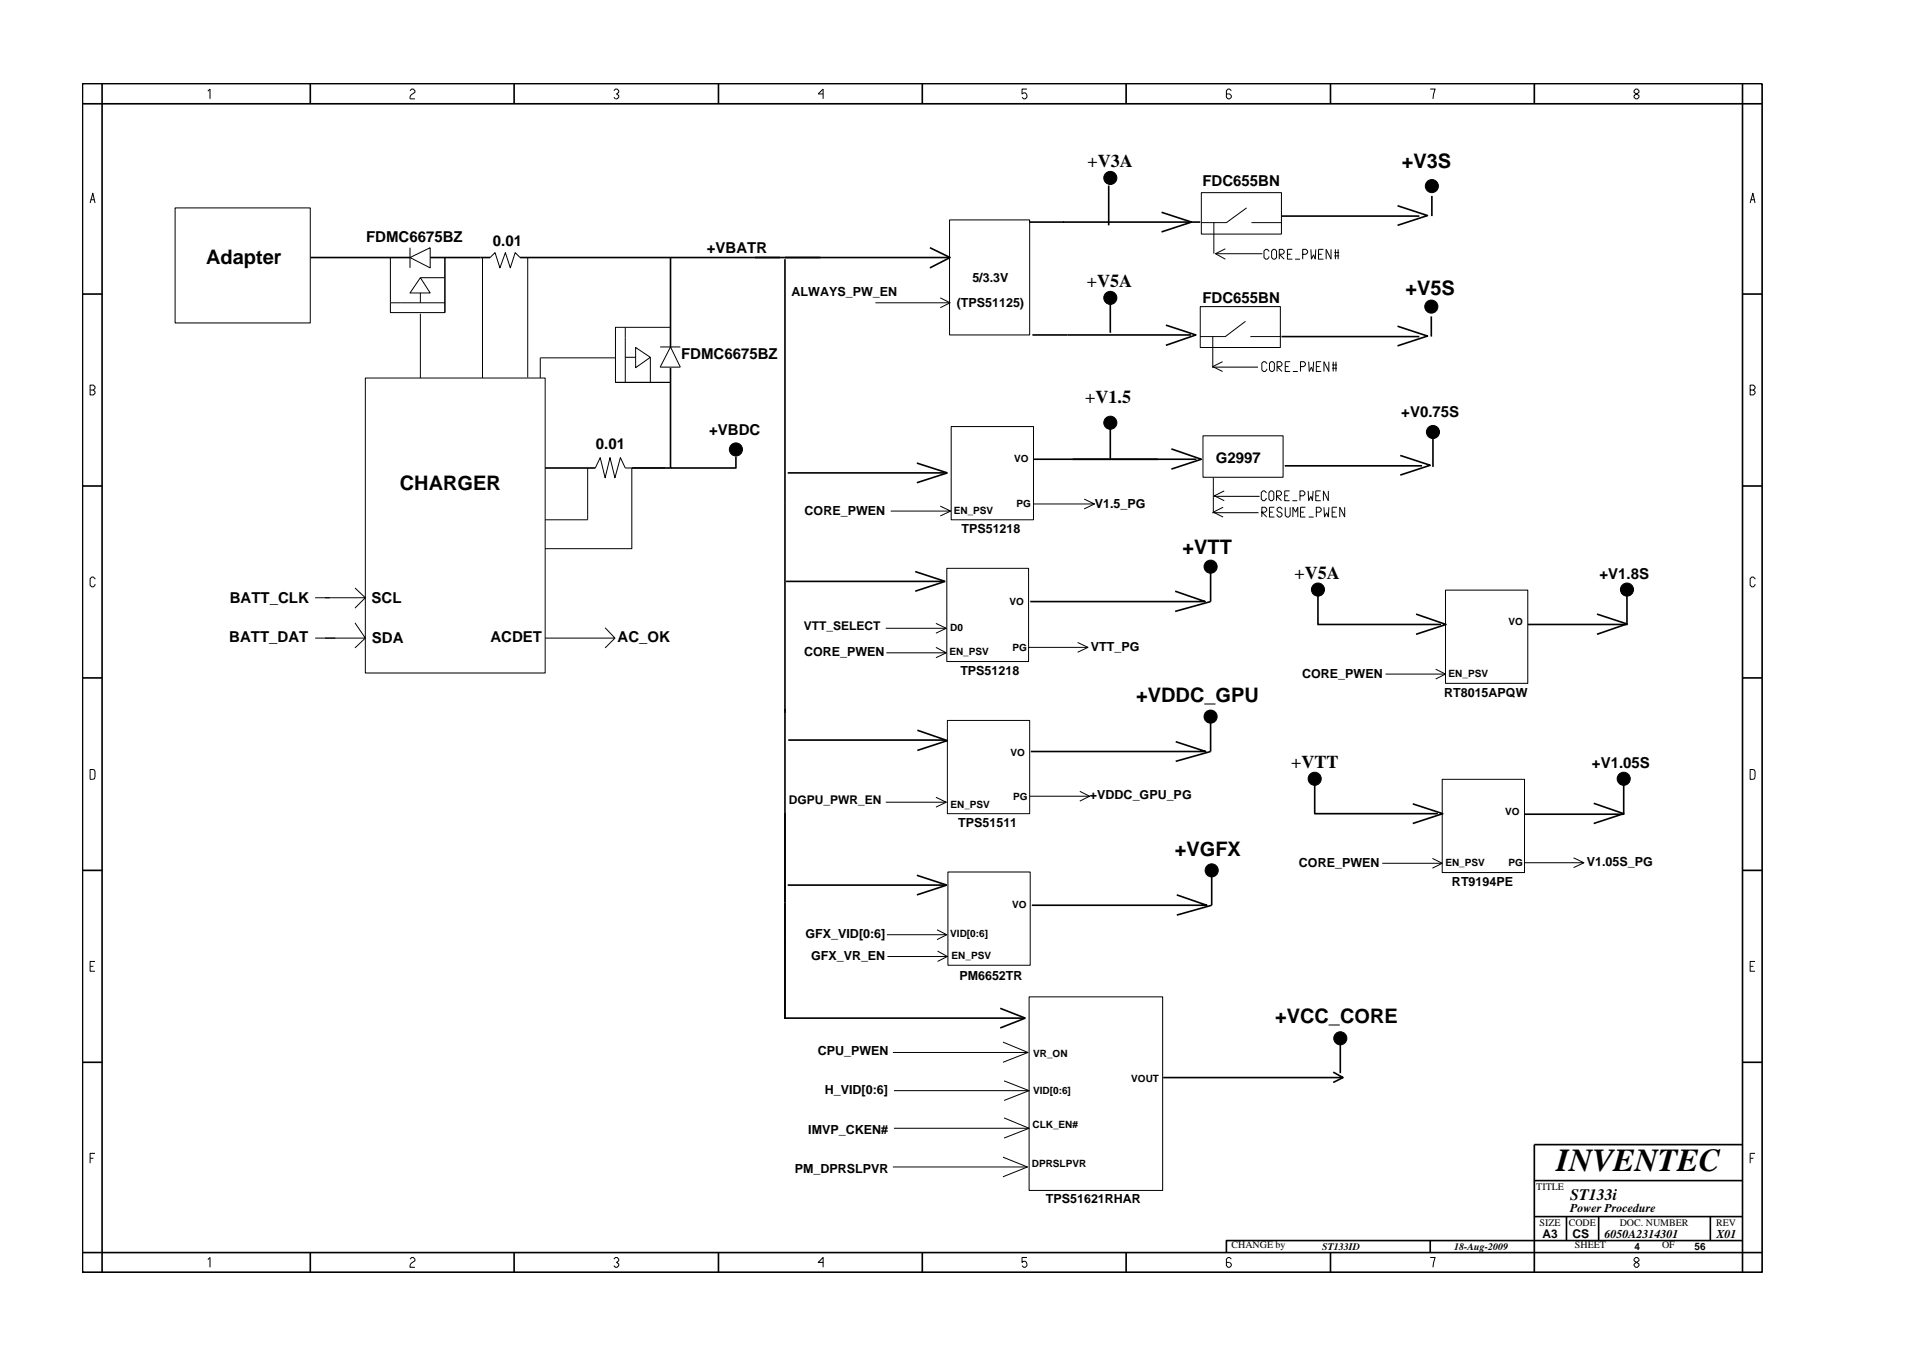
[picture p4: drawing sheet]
<svg xmlns="http://www.w3.org/2000/svg" width="297mm" height="210mm" viewBox="0 0 297 210" stroke-linecap="round" stroke-linejoin="round" font-family="sans-serif">
<g fill="none" stroke="#000" stroke-width=".25">
<path d="M12.8 13h261v184.6h-261zM12.8 16.1h261M15.9 13v184.6M48.2 13v3.1M79.9 13v3.1M111.6 13v3.1M143.3 13v3.1M174.9 13v3.1M206.7 13v3.1M238.4 13v3.1M270.7 13v184.6M48.2 40h15.5"/>
<path d="M66.8 40h9.3M80.8 40h66.8M144.5 38.5l3.1 1.5-3.1 1.6M159.9 34.5h26.6M172.2 28.8v6.2M180.5 33l4.6 1.5-4.6 1.5M199.1 33.6h21.4M217.1 31.9l4.7 1.6-4.7 1.5M222.4 30.4v3.2M12.8 45.7h3.1M104.2 57.1v15.6h10.1v-1.8M104.2 40.1v13.9"/>
<path d="M121.9 40.2v117.9h37.4M160.4 52h24.6M172.5 47v4.7M181.1 50.5l4.7 1.5-4.7 1.6M199.1 52.3h21.4M217.1 50.7l4.7 1.5-4.7 1.5M222.4 49.1v3.2M270.7 45.7h3.1M12.8 75.5h3.1M84.7 72.7h7.8M98.2 72.7h5.9M122.4 73.4h24.4"/>
<path d="M142.4 71.9l4.8 1.5-4.8 1.6M160.6 71.3h25.3M172.5 66.6v4.6M182 69.7l4.6 1.6-4.6 1.5M199.6 72.3h21.3M217.5 70.7l4.7 1.5-4.7 1.6M222.6 67.8v4.7M270.7 75.5h3.1M122.1 90.3h24.4M142.2 88.8l4.6 1.5-4.6 1.5M182.6 91.8l4.6 1.6h-27.2M188.1 88.8v4.6l-5.5 1.5"/>
<path d="M204.7 97h19.2M204.8 92.3v4.7M220 95.4l4.6 1.6-4.6 1.5M237.3 97h15.5M248.1 95.4l4.7 1.5-4.7 1.6M252.8 92.3v4.7M12.8 105.3h3.1M122.5 114.9h24.3M142.5 113.4l4.7 1.6-4.7 1.5M182.7 115.2l4.6 1.5h-27.2M188.1 112v4.7l-5.4 1.5M270.7 105.3h3.1"/>
<path d="M12.8 135.2h3.1M122.4 137.4h24.4M142.4 135.9l4.7 1.5-4.7 1.6M182.8 139l4.7 1.6h-27.2M188.2 135.9v4.7l-5.4 1.5M204.2 126.4h19.2M204.2 121.7v4.7M219.5 124.8l4.6 1.6-4.6 1.5M236.8 126.4h15.5M247.6 124.7l4.7 1.7-4.7 1.5M252.3 121.7v4.7M270.7 135.2h3.1"/>
<path d="M121.9 146.2v11.9h.1l-.1-.1M155.4 156.6l3.9 1.5M159.3 158.1l-3.9 1.5M12.8 165h3.1M207.1 166.5l1.5 .8h-27.9M208.2 162v4.7M208.6 167.3l-1.5 .8M270.7 165h3.1M270.7 177.7h-32.3v19.9M12.8 194.5h261M48.2 194.5v3.1M79.9 194.5v3.1"/>
<path d="M111.6 194.5v3.1M143.3 194.5v3.1M174.9 194.5v3.1M206.7 194.5v3.1M222.2 192.6v1.9M238.4 183.3h32.3M238.4 188.9h32.3M243.4 188.9v3.7M248.4 188.9v3.7M265.7 188.9v3.7M270.7 192.6h-80.2v1.9"/>
</g>
<g fill="none" stroke="#000" stroke-width=".16">
<path d="M32.3 14.2l.3-.4v1.6M63.7 14.1l.3-.3h.2l.3 .3v.2l-.5 .4-.3 .4v.3h.8M95.4 14.1l.2-.3h.3l.2 .3v.2l-.3 .3 .3 .2v.3l-.2 .3h-.3l-.2-.3M127.9 14.6h-.8l.8-.8v1.6M159.5 13.8h-.7v.8l.2-.2a.5 .5 0 0 1 .5 .7l-.2 .3h-.3l-.2-.3M191.3 14.1l-.3-.3h-.2l-.3 .3v1l.3 .3h.2l.3-.3v-.3l-.3-.2h-.5M222.2 13.8h.8l-.4 1.6M254.1 13.8l-.2 .3v.2l.7 .5v.3l-.2 .3h-.3l-.2-.3v-.3l.7-.5v-.2l-.2-.3zM14 31.5l.4-1.5 .4 1.5M14.1 31h.6M27.2 32.3h21v17.9h-21zM49 40h14.7"/>
<path d="M60.6 40v7M63.7 40l3.1-1.5v3.1zM63.7 38.5v3.1M69.1 40v8.5M76.1 40l.8-.8 .8 2.4 .8-2.4 .8 2.4 .7-2.4 .8 .8h22.5M82 40v18.6M147.5 34.1h12.5v17.9h-12.5zM186.6 29.9h12.5v6.5h-12.5zM188.6 34.6v4.8M188.9 39.4h7.2M190.4 38.6l-1.6 .8 1.6 .8M193.7 32.3l-3.2 2.3h-3.9"/>
<path d="M194.4 34.6h4.7M197.1 39.1l-.2-.4h-.3l-.2 .3v1l.2 .2h.3l.2-.2v-.2M197.6 39l.2-.3h.3l.2 .3v1l-.2 .2h-.3l-.2-.2zM200 39.5h.5M200.8 38.7h-.8v1.5h.8M202.4 39.5h.5l.2-.3v-.2l-.2-.3h-.5v1.5M203.7 38.7v1.5l.4-.6 .2 .6 .1-1.5M204.8 39.5h.5M205.6 38.7h-.8v1.5h.8M206.8 38.7v1.5l-.8-1.5v1.5M207.3 39.7h.8M207.3 39.2h.8"/>
<path d="M207.5 38.7v1.5M207.9 38.7v1.5M271.9 31.5l.4-1.5 .4 1.5M272 31h.6M14 59.8h.5l.3 .3v.2l-.3 .3 .3 .2v.3l-.3 .2h-.5zM56.8 58.7h27.9v45.8h-27.9zM60.6 47h8.5M65.3 43.1l1.5 2.4h-3.1zM65.3 45.5v1.5M65.3 48.7v10M65.3 43.1h3.8M69.1 40.8v7.7h-8.5v-1.5"/>
<path d="M75 40.1v18.6M95.5 55.6h-11.6v3.1M95.6 59.4h8.6M97.1 50.8h-1.5v8.6h7.8M97.1 55.5h1.6M97.1 50.8v8.6M97.1 50.8h7.1M98.7 54l2.3 1.5-2.3 1.6zM101 55.5v3.9M102.6 53.9h3.1M104.2 53.9l1.5 3.1h-3.1zM136 47h11.6"/>
<path d="M146.1 46.3l1.5 .7-1.5 .8M186.5 47.6h12.4v6.4h-12.4zM188.3 57h7.1M188.4 52.3v4.8M189.9 56.2l-1.5 .7 1.5 .8M193.5 49.9l-3.1 2.4h-3.9M194.3 52.3h4.6M196.8 56.5l-.3-.3h-.2l-.3 .2v1l.3 .3h.2l.3-.3v-.1M197.2 56.4l.3-.2h.2l.3 .2v1l-.3 .3h-.2l-.3-.3zM198.4 57.7v-1.5h.5l.3 .2v.3l-.3 .2h-.5l.8 .8M198.7 40.2v-1.5h.5l.3 .3v.2l-.3 .3h-.5l.8 .7M199.7 56.9h.5"/>
<path d="M200.4 56.2h-.7v1.5h.7M200.9 57.7h.7M201.2 40.2h.8M202 56.9h.6l.2-.2v-.3l-.2-.2h-.6v1.5M203.3 56.2l.1 1.5 .3-.7 .3 .7 .1-1.5M204.5 56.9h.5M205.3 56.2h-.8v1.5h.8M206.4 56.2v1.5l-.7-1.5v1.5M207 57.2h.7M207 56.7h.7M207.1 56.2v1.5M207.5 56.2v1.5"/>
<path d="M14 60.6h.5M91.3 72.7v8h-6.6M92.5 72.7l.7-1.6 .8 3.1 .8-3.1 .7 3.1 .9-3.1 .7 1.6h6.2M98.2 72.7v12.5h-13.5M146.1 78.6l1.6 .8h-9.3M147.7 79.4l-1.6 .7M147.8 66.2h12.8v14.5h-12.8zM168.4 77.5l1.6 .8h-9.4M170 78.3l-1.6 .7M186.9 67.7h12.4v6.4h-12.4zM188.3 79.6h7.2M188.5 74.1v5.4"/>
<path d="M188.6 77.1h7.1M190 78.8l-1.5 .7 1.5 .8M190.2 76.2l-1.5 .8 1.5 .8M196.7 76.6l-.2-.4h-.3l-.3 .3v1l.3 .3h.3l.2-.3v-.2M197.1 76.5l.3-.3h.2l.3 .3v1l-.3 .3h-.2l-.3-.3zM197.2 79.5h.5M198 78.8h-.8v1.5h.8M198.3 77.8v-1.6h.5l.3 .3v.2l-.3 .3h-.5l.8 .8M199.2 79.1l-.3-.3h-.2l-.3 .2v.3l.3 .2h.2l.3 .3v.2l-.3 .3h-.2l-.3-.3v-.1M199.6 77h.5M199.7 78.8v1.2l.2 .3h.3l.2-.3v-1.2M200.3 76.2h-.7v1.6h.7"/>
<path d="M200.8 77.8h.7M202 77h.5l.2-.3v-.2l-.2-.3h-.5v1.6M202 79.5h.6M202.8 78.8h-.8v1.5h.8M203.2 76.2l.1 1.6 .4-.7 .2 .7 .1-1.6M204.4 77h.5M204.5 79.5h.5l.3-.2v-.3l-.3-.2h-.5v1.5M205.2 76.2h-.8v1.6h.8M205.7 78.8l.1 1.5 .3-.7 .3 .7v-1.5M206.4 76.2v1.6l-.8-1.6v1.6M207 79.5h.5M207.7 78.8h-.7v1.5h.7"/>
<path d="M208.9 78.8v1.5l-.8-1.5v1.5M271.9 60.6h.5l.3-.3v-.2l-.3-.3h-.5v1.5h.5l.3-.2v-.3l-.3-.2M14.8 89.9l-.3-.3h-.2l-.3 .3v1l.3 .2h.2l.3-.2v-.2M49 99.1h3.1M49 92.8h2.3M55.1 91.3l1.7 1.5h-6.3M55.1 96.7l1.7 2.4h-5.5M56.8 92.8l-1.7 1.6M56.8 99.1l-1.7 1.5M94 97.5l1.5 1.6h-10.8M95.5 99.1l-1.5 1.5M137.6 97.6h9.4"/>
<path d="M145.4 96.8l1.6 .8-1.6 .7M147.1 88.3h12.7v14.4h-12.7zM167.4 99.8l1.6 .7-1.6 .8M196 80.3v-1.5h.5l.3 .2v.3l-.3 .2h-.5l.8 .8M200.9 80.3v-1.5l.4 .7 .3-.7v1.5M203.3 80.3h.8M224.6 91.6h12.7v14.5h-12.7zM272.7 89.9l-.3-.3h-.3l-.2 .3v1l.2 .2h.3l.3-.2v-.2M14 119.5l.7 .1 .1 .2-.1 1.1-.7 .1zM145.4 100.5l1.6 .9h-9.3M147 101.4l-1.6 .7M147.2 111.9h12.8v14.5h-12.8z"/>
<path d="M159.7 100.5h9.3M215.3 104.7h9.3M223 103.9l1.6 .8-1.6 .7M271.9 119.5l.7 .1 .1 .2-.1 1.1-.7 .1zM145.4 123.8l1.6 .8h-9.4M147 124.6l-1.6 .7M147.3 135.4h12.7v14.5h-12.7zM160 123.6h9.3M167.8 122.9l1.5 .7-1.5 .8M214.7 134.1h9.4M222.5 133.3l1.6 .8-1.6 .7M224.1 121h12.7v14.5h-12.7z"/>
<path d="M244.5 133.2l1.6 .8h-9.3M246.1 134l-1.6 .7M14 150.1h.5M14.8 149.3h-.8v1.5h.8M145.6 144.4l1.5 .7h-9.3M145.7 147.7l1.5 .8h-9.3M147.1 145.1l-1.5 .8M147.2 148.5l-1.5 .8M159.9 154.8h20.7v30.1h-20.7zM271.9 150.1h.5M272.7 149.3h-.8v1.5h.8M14 179.9h.5"/>
<path d="M14.8 179.1h-.8v1.5M138.9 175.2h21M138.9 169.4h21M155.8 161.8l3.9 1.6h-21M155.8 179.7l3.8 1.5-3.8 1.5M156 173.6l3.9 1.6-3.9 1.5M156 167.8l3.9 1.6-3.9 1.5M159.7 163.4l-3.9 1.6M271.9 179.9h.5M272.7 179.1h-.8v1.5M32.3 195.6l.3-.3v1.5M63.7 195.5l.3-.2h.2l.3 .2v.3l-.5 .3-.3 .4v.3h.8"/>
<path d="M95.4 195.5l.2-.2h.3l.2 .2v.3l-.3 .2 .3 .3v.2l-.2 .3h-.3l-.2-.3M127.9 196h-.8l.8-.7v1.5M138.7 181.2h20.9M159.5 195.3h-.7v.7l.2-.1a.5 .5 0 0 1 .5 .6l-.2 .3h-.3l-.2-.3M191.3 195.5l-.3-.2h-.2l-.3 .2v1l.3 .3h.2l.3-.3v-.2l-.3-.3h-.5M222.2 195.3h.8l-.4 1.5M254.1 195.3l-.2 .2v.3l.7 .5v.2l-.2 .3h-.3l-.2-.3v-.2l.7-.5v-.3l-.2-.2z"/>
<circle cx="172.5" cy="27.6" r="1.02"/>
<circle cx="222.4" cy="28.9" r="1.02"/>
<circle cx="172.5" cy="46.3" r="1.02"/>
<circle cx="222.4" cy="47.6" r="1.02"/>
<circle cx="114.3" cy="69.8" r="1.02"/>
<circle cx="172.5" cy="65.6" r="1.02"/>
<circle cx="222.6" cy="67.1" r="1.02"/>
<circle cx="188.1" cy="88" r="1.02"/>
<circle cx="204.8" cy="91.6" r="1.02"/>
<circle cx="252.8" cy="91.6" r="1.02"/>
<circle cx="188.1" cy="111.3" r="1.02"/>
<circle cx="188.2" cy="135.2" r="1.02"/>
<circle cx="204.2" cy="120.9" r="1.02"/>
<circle cx="252.3" cy="120.9" r="1.02"/>
<circle cx="208.2" cy="161.2" r="1.02"/>
</g>
<g fill="#000">
<circle cx="172.5" cy="27.6" r="1.02"/>
<circle cx="222.4" cy="28.9" r="1.02"/>
<circle cx="172.5" cy="46.3" r="1.02"/>
<circle cx="222.4" cy="47.6" r="1.02"/>
<circle cx="114.3" cy="69.8" r="1.02"/>
<circle cx="172.5" cy="65.6" r="1.02"/>
<circle cx="222.6" cy="67.1" r="1.02"/>
<circle cx="188.1" cy="88" r="1.02"/>
<circle cx="204.8" cy="91.6" r="1.02"/>
<circle cx="252.8" cy="91.6" r="1.02"/>
<circle cx="188.1" cy="111.3" r="1.02"/>
<circle cx="188.2" cy="135.2" r="1.02"/>
<circle cx="204.2" cy="120.9" r="1.02"/>
<circle cx="252.3" cy="120.9" r="1.02"/>
<circle cx="208.2" cy="161.2" r="1.02"/>
</g>
<text font-size="5" x="241.8" y="181.9">INVENTEC</text>
<g font-size="3.1">
<text x="217.8" y="26.1">+V3S</text>
<text x="32" y="41">Adapter</text>
<text x="218.4" y="45.8">+V5S</text>
<text x="62.1" y="76.1">CHARGER</text>
<text x="183.7" y="86.1">+VTT</text>
<text x="176.5" y="108.9">+VDDC_GPU</text>
<text x="182.5" y="133">+VGFX</text>
<text x="198.1" y="158.8">+VCC_CORE</text>
</g>
<g font-size="2.8">
<text x="168.9" y="25.9">+V3A</text>
<text x="168.9" y="44.6">+V5A</text>
<text x="168.6" y="62.5">+V1.5</text>
<text x="201.1" y="89.9">+V5A</text>
<text x="200.6" y="119.2">+VTT</text>
</g>
<text font-size="2.5" x="244" y="186.3">ST133i</text>
<g font-size="2.3">
<text x="186.8" y="28.9">FDC655BN</text>
<text x="56.9" y="37.6">FDMC6675BZ</text>
<text x="76.6" y="38.1">0.01</text>
<text x="109.8" y="39.2">+VBATR</text>
<text x="186.8" y="47">FDC655BN</text>
<text x="105.8" y="55.7">FDMC6675BZ</text>
<text x="217.7" y="64.8">+V0.75S</text>
<text x="92.6" y="69.8">0.01</text>
<text x="110.2" y="67.5">+VBDC</text>
<text x="188.9" y="71.8">G2997</text>
<text x="248.5" y="89.9">+V1.8S</text>
<text x="35.7" y="93.6">BATT_CLK</text>
<text x="57.7" y="93.7">SCL</text>
<text x="35.6" y="99.8">BATT_DAT</text>
<text x="57.8" y="99.9">SDA</text>
<text x="76.2" y="99.8">ACDET</text>
<text x="95.9" y="99.7">AC_OK</text>
<text x="247.3" y="119.3">+V1.05S</text>
</g>
<g font-size="1.9">
<text x="123" y="45.9">ALWAYS_PW_EN</text>
<text x="148.6" y="47.7">(TPS51125)</text>
<text x="151.1" y="43.8">5/3.3V</text>
<text x="125" y="79.9">CORE_PWEN</text>
<text x="149.4" y="82.8">TPS51218</text>
<text x="170.1" y="78.9">V1.5_PG</text>
<text x="124.9" y="97.9">VTT_SELECT</text>
<text x="124.9" y="101.8">CORE_PWEN</text>
<text x="169.5" y="101.1">VTT_PG</text>
<text x="149.2" y="104.9">TPS51218</text>
<text x="202.3" y="105.2">CORE_PWEN</text>
<text x="224.4" y="108.2">RT8015APQW</text>
<text x="122.5" y="124.8">DGPU_PWR_EN</text>
<text x="169.3" y="124.1">+VDDC_GPU_PG</text>
<text x="148.9" y="128.4">TPS51511</text>
<text x="201.8" y="134.7">CORE_PWEN</text>
<text x="225.6" y="137.6">RT9194PE</text>
<text x="246.5" y="134.5">V1.05S_PG</text>
<text x="125.1" y="145.6">GFX_VID[0:6]</text>
<text x="126" y="149.1">GFX_VR_EN</text>
<text x="149" y="152.1">PM6652TR</text>
<text x="127" y="163.9">CPU_PWEN</text>
<text x="128.1" y="169.9">H_VID[0:6]</text>
<text x="125.6" y="176.1">IMVP_CKEN#</text>
<text x="123.5" y="182.1">PM_DPRSLPVR</text>
<text x="162.5" y="186.8">TPS51621RHAR</text>
<text x="244" y="188.2">Power Procedure</text>
<text x="239.6" y="192.2">A3</text>
<text x="244.3" y="192.3">CS</text>
<text x="249.3" y="192.2">6050A2314301</text>
<text x="266.6" y="192.2">X01</text>
</g>
<g font-size="1.6">
<text x="157.6" y="71.8">VO</text>
<text x="148.2" y="79.8">EN_PSV</text>
<text x="157.9" y="78.7">PG</text>
<text x="156.8" y="94">VO</text>
<text x="147.5" y="101.8">EN_PSV</text>
<text x="147.6" y="98">D0</text>
<text x="157.3" y="101.1">PG</text>
<text x="234.4" y="97.1">VO</text>
<text x="225.1" y="105.1">EN_PSV</text>
<text x="157" y="117.4">VO</text>
<text x="147.7" y="125.4">EN_PSV</text>
<text x="157.4" y="124.3">PG</text>
<text x="233.9" y="126.5">VO</text>
<text x="224.5" y="134.5">EN_PSV</text>
<text x="234.4" y="134.5">PG</text>
<text x="157.2" y="141.1">VO</text>
<text x="147.6" y="145.5">VID[0:6]</text>
<text x="147.8" y="148.9">EN_PSV</text>
<text x="160.5" y="164.1">VR_ON</text>
<text x="175.8" y="168">VOUT</text>
<text x="160.5" y="169.9">VID[0:6]</text>
<text x="160.4" y="175.2">CLK_EN#</text>
<text x="160.3" y="181.2">DPRSLPVR</text>
<text x="238.7" y="184.8">TITLE</text>
<text x="239.2" y="190.4">SIZE</text>
<text x="243.7" y="190.4">CODE</text>
<text x="251.6" y="190.4">DOC. NUMBER</text>
<text x="266.6" y="190.4">REV</text>
<text x="191.3" y="193.8">CHANGE by</text>
<text x="205.4" y="194.1">ST133ID</text>
<text x="225.9" y="194.1">18-Aug-2009</text>
<text x="244.7" y="193.8">SHEET</text>
<text x="253.9" y="194.1">4</text>
<text x="258.2" y="193.8">OF</text>
<text x="263.3" y="194.1">56</text>
</g>
</svg>
